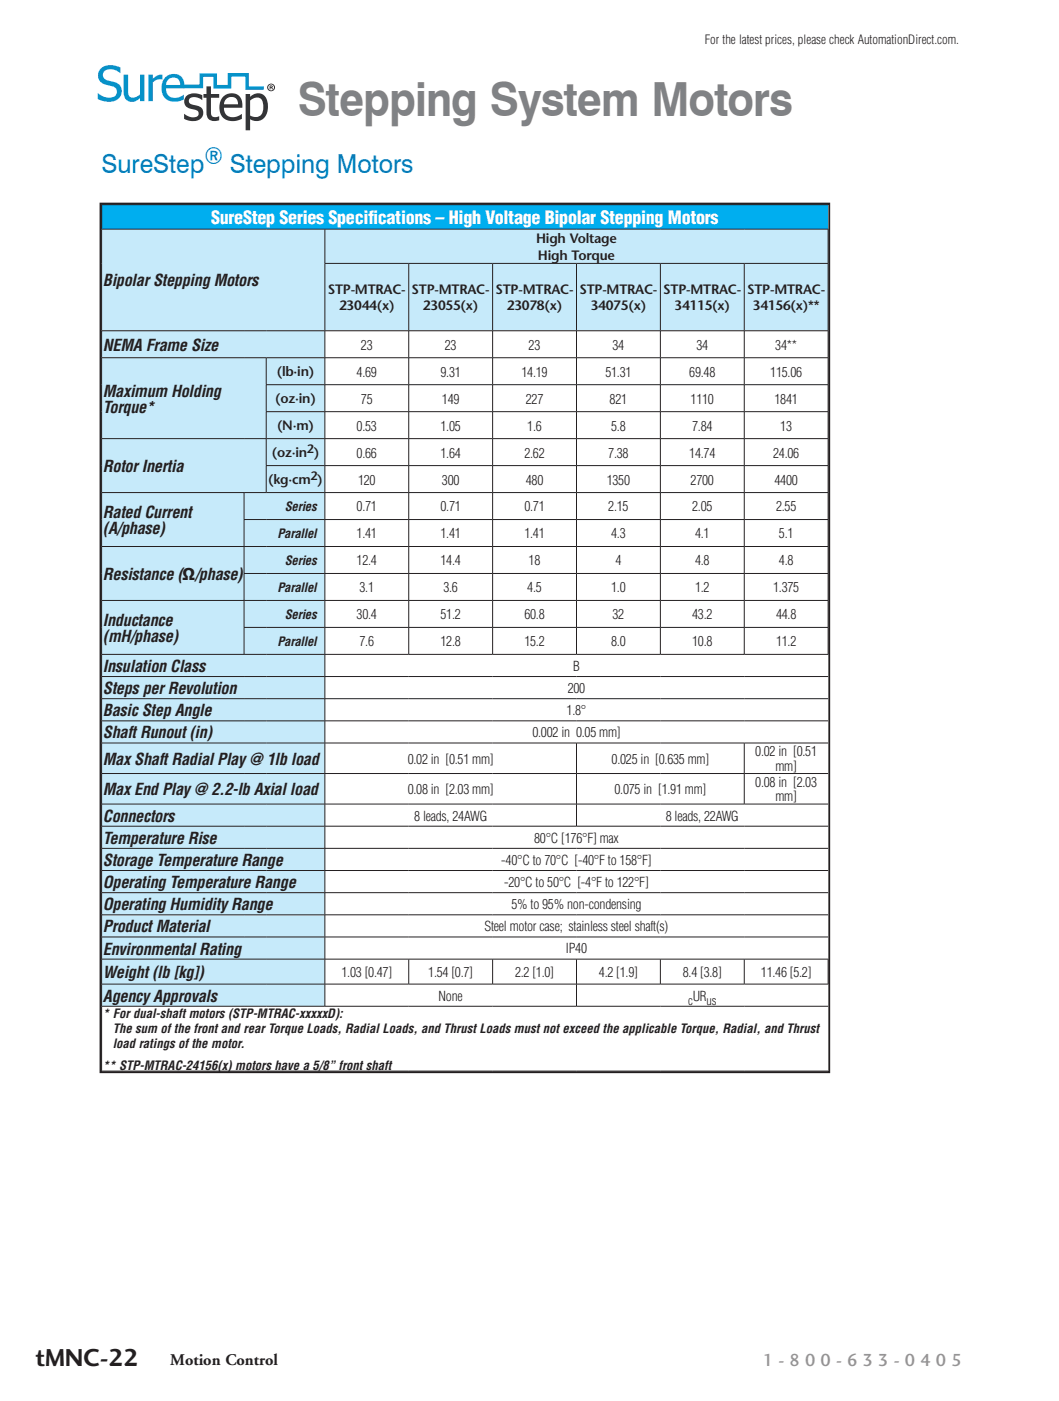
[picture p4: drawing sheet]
<svg xmlns="http://www.w3.org/2000/svg" width="206mm" height="273mm" viewBox="0 0 206 273" stroke-linecap="round" stroke-linejoin="round" font-family="sans-serif">
<path d="M35.8 16.8h3.4v-2.2h2.7v2.3h2.8v-2.3h3.5v2.6h3.2" fill="none" stroke="#1d8dcd" stroke-width=".7" stroke-linecap="butt"/>
<g fill="#1d8dcd">
<path d="M19.8 13.3a3.7 3.7 0 0 1 3.7-.2l-.1 1.1a2.41 2.41 0 0 0-3.2-.2 1.18 1.18 0 0 0 .1 1.3 1.18 1.18 0 0 0 1.1 .5 2.42 2.42 0 0 1 2.3 1.6 2.32 2.32 0 0 1-3.1 2.4l-1.5-.5v-1.1a3 3 0 0 0 3.3 .5 1.14 1.14 0 0 0 .3-1.3 1.14 1.14 0 0 0-1.2-.7l-.3-.1a1.94 1.94 0 0 1-1.9-1.1 1.94 1.94 0 0 1 .5-2.2z" fill-rule="evenodd"/>
<path d="M24.1 14.5h.9v3a1.14 1.14 0 0 0 .9 1.5l.7-.1 .7-.5v-3.9h.9v5.2h-.9v-.6a1.76 1.76 0 0 1-2.1 .7 1.76 1.76 0 0 1-1.1-1.9z" fill-rule="evenodd"/>
<path d="M28.9 14.5h.9v.8a2.04 2.04 0 0 1 1.9-.7v.9h-.2a1.95 1.95 0 0 0-1.7 .6v3.6h-.9z" fill-rule="evenodd"/>
<path d="M32.8 15.5l-.3 .5-.1 .6h2.7a1.33 1.33 0 0 0-.8-1.4 1.33 1.33 0 0 0-1.5 .3zM32.1 15.2a2.14 2.14 0 0 1 2.6-.7 2.14 2.14 0 0 1 1.2 2.3v.4h-3.5a1.85 1.85 0 0 0 .9 1.7 1.85 1.85 0 0 0 2-.1l.6-.4v1a3.3 3.3 0 0 1-4-.6 3.4 3.4 0 0 1 .2-3.6z" fill-rule="evenodd"/>
</g>
<g fill="#323436">
<path d="M36.4 18.6a3 3 0 0 1 3 0v.9a2.15 2.15 0 0 0-2.5-.3 .82 .82 0 0 0 .1 .9 .82 .82 0 0 0 .8 .4h.2a1.55 1.55 0 0 1 1.6 1.6 1.55 1.55 0 0 1-1.7 1.5l-1-.1-1-.3v-1a2.24 2.24 0 0 0 2.7 .3 .84 .84 0 0 0-.9-1.2h-.2a1.51 1.51 0 0 1-1.5-.9 1.51 1.51 0 0 1 .4-1.8z" fill-rule="evenodd"/>
<path d="M40.2 16.8h.9v1.5h1.6v.8h-1.6v2.4a1 1 0 0 0 .7 1.3l.9-.1v.7l-.2 .1a1.64 1.64 0 0 1-2.3-1.6v-2.8h-.6v-.8h.6z" fill-rule="evenodd"/>
<path d="M44.1 19.3l-.3 .5-.2 .5h2.8a1.33 1.33 0 0 0-.8-1.3 1.33 1.33 0 0 0-1.5 .3zM43.4 18.9a2.14 2.14 0 0 1 2.5-.6 2.14 2.14 0 0 1 1.3 2.2v.5h-3.6a1.85 1.85 0 0 0 1 1.7 1.85 1.85 0 0 0 2-.2l.5-.3v1a3.3 3.3 0 0 1-3.9-.6 3.4 3.4 0 0 1 .2-3.7z" fill-rule="evenodd"/>
<path d="M48.7 19.6v2.9a1.63 1.63 0 0 0 1.9 .1 1.63 1.63 0 0 0 .7-1.7 1.41 1.41 0 0 0-1.4-1.9zM47.9 18.3h.8v.6a1.96 1.96 0 0 1 2.3-.6 1.96 1.96 0 0 1 1.2 2 2.61 2.61 0 0 1-2.2 3.3l-.7-.1-.6-.3v2.2h-.8z" fill-rule="evenodd"/>
</g>
<path d="M52.7 16.8v.2h.2v-.2zM52.5 16.7l.6 .1a.4 .4 0 0 0 .1 .6h-.2l-.2-.3-.1 .3h-.2zM52.3 17a.58 .58 0 0 0 1.1 0 .58 .58 0 0 0-1.1 0zM52.1 17.1a.75 .75 0 0 1 1.5 0 .75 .75 0 0 1-1.5 0z" fill="#231f20"/>
<path d="M19.6 39.7h142v169.3h-142z" fill="#fff"/>
<path d="M19.8 39.9h141.6v4.8h-141.6z" fill="#00aeef"/>
<path d="M19.8 44.7h43.5v19.8h-43.5zM63.3 44.7h98.1v6.6h-98.1zM63.3 51.3h16.4v13.2h-16.4zM79.7 51.3h16.3v13.2h-16.3zM96 51.3h16.3v13.2h-16.3zM112.3 51.3h16.4v13.2h-16.4zM128.7 51.3h16.3v13.2h-16.3zM145 51.3h16.4v13.2h-16.4zM19.8 64.5h43.5v5.2h-43.5zM19.8 69.7h32.1v15.8h-32.1zM51.9 69.7h11.4v5.3h-11.4zM51.9 75h11.4v5.2h-11.4zM51.9 80.2h11.4v5.3h-11.4zM19.8 85.5h32.1v10.5h-32.1zM51.9 85.5h11.4v5.2h-11.4zM51.9 90.7h11.4v5.3h-11.4zM19.8 96h27.8v10.5h-27.8zM47.6 96h15.7v5.3h-15.7zM47.6 101.3h15.7v5.2h-15.7zM19.8 106.5h27.8v10.5h-27.8zM47.6 106.5h15.7v5.3h-15.7zM47.6 111.8h15.7v5.2h-15.7zM19.8 117h27.8v10.5h-27.8zM47.6 117h15.7v5.3h-15.7zM47.6 122.3h15.7v5.2h-15.7zM19.8 127.5h43.5v4.4h-43.5zM19.8 131.9h43.5v4.3h-43.5zM19.8 136.2h43.5v4.3h-43.5zM19.8 140.5h43.5v4.3h-43.5zM19.8 144.8h43.5v6h-43.5zM19.8 150.8h43.5v5.9h-43.5zM19.8 156.7h43.5v4.3h-43.5zM19.8 161h43.5v4.3h-43.5zM19.8 165.3h43.5v4.4h-43.5zM19.8 169.7h43.5v4.3h-43.5zM19.8 174h43.5v4.3h-43.5zM19.8 178.3h43.5v4.3h-43.5zM19.8 182.6h43.5v4.3h-43.5zM19.8 186.9h43.5v4.9h-43.5zM19.8 191.8h43.5v4.3h-43.5z" fill="#c6eafa"/>
<g fill="#fff">
<path d="M63.3 64.5h16.4v5.2h-16.4zM79.7 64.5h16.3v5.2h-16.3zM96 64.5h16.3v5.2h-16.3zM112.3 64.5h16.4v5.2h-16.4zM128.7 64.5h16.3v5.2h-16.3zM145 64.5h16.4v5.2h-16.4zM63.3 69.7h16.4v5.3h-16.4zM79.7 69.7h16.3v5.3h-16.3zM96 69.7h16.3v5.3h-16.3zM112.3 69.7h16.4v5.3h-16.4zM128.7 69.7h16.3v5.3h-16.3zM145 69.7h16.4v5.3h-16.4zM63.3 75h16.4v5.2h-16.4zM79.7 75h16.3v5.2h-16.3zM96 75h16.3v5.2h-16.3zM112.3 75h16.4v5.2h-16.4zM128.7 75h16.3v5.2h-16.3zM145 75h16.4v5.2h-16.4zM63.3 80.2h16.4v5.3h-16.4zM79.7 80.2h16.3v5.3h-16.3zM96 80.2h16.3v5.3h-16.3zM112.3 80.2h16.4v5.3h-16.4zM128.7 80.2h16.3v5.3h-16.3zM145 80.2h16.4v5.3h-16.4zM63.3 85.5h16.4v5.2h-16.4zM79.7 85.5h16.3v5.2h-16.3zM96 85.5h16.3v5.2h-16.3zM112.3 85.5h16.4v5.2h-16.4zM128.7 85.5h16.3v5.2h-16.3zM145 85.5h16.4v5.2h-16.4zM63.3 90.7h16.4v5.3h-16.4zM79.7 90.7h16.3v5.3h-16.3zM96 90.7h16.3v5.3h-16.3zM112.3 90.7h16.4v5.3h-16.4zM128.7 90.7h16.3v5.3h-16.3zM145 90.7h16.4v5.3h-16.4zM63.3 96h16.4v5.3h-16.4zM79.7 96h16.3v5.3h-16.3zM96 96h16.3v5.3h-16.3zM112.3 96h16.4v5.3h-16.4zM128.7 96h16.3v5.3h-16.3zM145 96h16.4v5.3h-16.4zM63.3 101.3h16.4v5.2h-16.4zM79.7 101.3h16.3v5.2h-16.3zM96 101.3h16.3v5.2h-16.3zM112.3 101.3h16.4v5.2h-16.4zM128.7 101.3h16.3v5.2h-16.3zM145 101.3h16.4v5.2h-16.4zM63.3 106.5h16.4v5.3h-16.4zM79.7 106.5h16.3v5.3h-16.3zM96 106.5h16.3v5.3h-16.3zM112.3 106.5h16.4v5.3h-16.4zM128.7 106.5h16.3v5.3h-16.3zM145 106.5h16.4v5.3h-16.4zM63.3 111.8h16.4v5.2h-16.4zM79.7 111.8h16.3v5.2h-16.3zM96 111.8h16.3v5.2h-16.3zM112.3 111.8h16.4v5.2h-16.4zM128.7 111.8h16.3v5.2h-16.3zM145 111.8h16.4v5.2h-16.4zM63.3 117h16.4v5.3h-16.4zM79.7 117h16.3v5.3h-16.3zM96 117h16.3v5.3h-16.3zM112.3 117h16.4v5.3h-16.4zM128.7 117h16.3v5.3h-16.3zM145 117h16.4v5.3h-16.4zM63.3 122.3h16.4v5.2h-16.4zM79.7 122.3h16.3v5.2h-16.3zM96 122.3h16.3v5.2h-16.3zM112.3 122.3h16.4v5.2h-16.4zM128.7 122.3h16.3v5.2h-16.3zM145 122.3h16.4v5.2h-16.4zM63.3 127.5h98.1v4.4h-98.1zM63.3 131.9h98.1v4.3h-98.1zM63.3 136.2h98.1v4.3h-98.1zM63.3 140.5h98.1v4.3h-98.1zM63.3 144.8h49v6h-49zM112.3 144.8h32.7v6h-32.7zM145 144.8h16.4v6h-16.4zM63.3 161h98.1v4.3h-98.1zM63.3 165.3h98.1v4.4h-98.1zM63.3 169.7h98.1v4.3h-98.1zM63.3 174h98.1v4.3h-98.1zM63.3 178.3h98.1v4.3h-98.1zM63.3 182.6h98.1v4.3h-98.1zM63.3 186.9h16.4v4.9h-16.4zM79.7 186.9h16.3v4.9h-16.3zM96 186.9h16.3v4.9h-16.3zM112.3 186.9h16.4v4.9h-16.4zM128.7 186.9h16.3v4.9h-16.3zM145 186.9h16.4v4.9h-16.4zM63.3 191.8h49v4.3h-49zM112.3 191.8h49.1v4.3h-49.1zM19.8 196.1h141.6v12.7h-141.6z"/>
<path d="M63.3 150.8h49v5.9h-49zM112.3 150.8h32.7v5.9h-32.7zM145 150.8h16.4v5.9h-16.4zM63.3 156.7h49v4.3h-49zM112.3 156.7h49.1v4.3h-49.1z"/>
</g>
<g fill="none" stroke="#231f20" stroke-width=".19">
<path d="M19.8 39.9h141.6M19.8 39.9v4.7M19.8 44.7h141.6M19.8 44.7v19.7M63.3 51.3h98.1M63.3 44.7v6.6M63.3 51.4v13M79.7 51.4v13M96 51.4v13M112.3 51.4v13M128.7 51.4v13M145 51.4v13"/>
<path d="M161.4 44.7v6.6M161.4 51.4v13M19.8 64.5h141.6M19.8 69.7h141.6M19.8 64.5v5.2M19.8 69.8v15.6M51.8 75h109.6M51.9 69.8v5.1M51.9 75v5.2M63.3 64.5v5.2M63.3 69.8v5.1M63.3 75v5.2"/>
<path d="M79.7 64.5v5.2M79.7 69.8v5.1M79.7 75v5.2M96 64.5v5.2M96 69.8v5.1M96 75v5.2M112.3 64.5v5.2M112.3 69.8v5.1M112.3 75v5.2M128.7 64.5v5.2M128.7 69.8v5.1M128.7 75v5.2"/>
<path d="M145 64.5v5.2M145 69.8v5.1M145 75v5.2M161.4 64.5v5.2M161.4 69.8v5.1M161.4 75v5.2M19.8 85.5h141.6M19.8 85.5v10.5M19.8 96v10.5M47.6 96v5.2M51.8 80.2h109.6M51.8 90.7h109.6"/>
<path d="M51.9 80.3v5.1M51.9 85.5v5.2M51.9 90.8v5.2M63.3 80.3v5.1M63.3 85.5v5.2M63.3 90.8v5.2M63.3 96v5.2M79.7 80.3v5.1M79.7 85.5v5.2M79.7 90.8v5.2M79.7 96v5.2M96 80.3v5.1"/>
<path d="M96 85.5v5.2M96 90.8v5.2M96 96v5.2M112.3 80.3v5.1M112.3 85.5v5.2M112.3 90.8v5.2M112.3 96v5.2M128.7 80.3v5.1M128.7 85.5v5.2M128.7 90.8v5.2M128.7 96v5.2M145 80.3v5.1"/>
<path d="M145 85.5v5.2M145 90.8v5.2M145 96v5.2M161.4 80.3v5.1M161.4 85.5v5.2M161.4 90.8v5.2h-141.6M161.4 96v5.2M19.8 106.5h141.6M19.8 117h141.6M19.8 106.6v10.4M19.8 117.1v10.4M47.5 101.3h113.9"/>
<path d="M47.5 111.8h113.9M47.6 101.3v5.2M47.6 106.6v5.1M47.6 111.8v5.2M47.6 117.1v5.1M63.3 101.3v5.2M63.3 106.6v5.1M63.3 111.8v5.2M63.3 117.1v5.1M79.7 101.3v5.2M79.7 106.6v5.1M79.7 111.8v5.2"/>
<path d="M79.7 117.1v5.1M96 101.3v5.2M96 106.6v5.1M96 111.8v5.2M96 117.1v5.1M112.3 101.3v5.2M112.3 106.6v5.1M112.3 111.8v5.2M112.3 117.1v5.1M128.7 101.3v5.2M128.7 106.6v5.1M128.7 111.8v5.2"/>
<path d="M128.7 117.1v5.1M145 101.3v5.2M145 106.6v5.1M145 111.8v5.2M145 117.1v5.1M161.4 101.3v5.2M161.4 106.6v5.1M161.4 111.8v5.2M161.4 117.1v5.1M19.8 127.5h141.6M19.8 131.9h141.6M19.8 136.2h141.6"/>
<path d="M19.8 127.6v4.2M19.8 131.9v4.2M19.8 136.2v4.2M47.5 122.3h113.9M47.6 122.3v5.2M63.3 122.3v5.2M63.3 127.6v4.2M63.3 131.9v4.2M63.3 136.2v4.2M79.7 122.3v5.2M96 122.3v5.2M112.3 122.3v5.2"/>
<path d="M128.7 122.3v5.2M145 122.3v5.2M161.4 122.3v5.2M19.8 140.5h141.6M19.8 144.8h141.6M19.8 150.8h141.6M19.8 156.7h141.6M19.8 140.5v4.3M19.8 144.9v5.8M19.8 150.8v5.9M19.8 156.8v4.2M63.3 140.5v4.3"/>
<path d="M63.3 144.9v5.8M63.3 150.8v5.9M63.3 156.8v4.2M112.3 144.9v5.8M112.3 150.8v5.9M112.3 156.8v4.2M145 144.9v5.8M145 150.8v5.9M19.8 161h141.6M19.8 165.3h141.6M19.8 169.7h141.6M19.8 174h141.6"/>
<path d="M19.8 178.3h141.6M19.8 161.1v4.2M19.8 165.4v4.2M19.8 169.7v4.2M19.8 174v4.3M19.8 178.3v4.3M63.3 161.1v4.2M63.3 165.4v4.2M63.3 169.7v4.2M63.3 174v4.3M63.3 178.3v4.3M19.8 182.6h141.6"/>
<path d="M19.8 186.9h141.6M19.8 191.8h141.6M19.8 196.1h141.6M19.8 182.7v4.2M19.8 187v4.8M19.8 191.8v4.3M19.8 196.2v12.5M63.3 182.7v4.2M63.3 187v4.8M63.3 191.8v4.3M79.7 187v4.8M96 187v4.8"/>
<path d="M112.3 187v4.8M112.3 191.8v4.3M128.7 187v4.8M145 187v4.8M161.4 187v4.8M19.8 208.8h141.6"/>
</g>
<path d="M19.6 39.7h142v169.3h-142z" fill="none" stroke="#231f20" stroke-width=".35"/>
<text font-size="9.2" fill="#808285" x="58" y="22.5">Stepping System Motors</text>
<g font-size="5.1" fill="#007bc3">
<text x="19.8" y="33.7">SureStep</text>
<text x="44.8" y="33.7">Stepping Motors</text>
</g>
<text font-size="4.9" fill="#231f20" x="7" y="266.2">tMNC-22</text>
<text font-size="4.6" fill="#007bc3" x="39.8" y="32">®</text>
<g font-size="3.5" fill="#fff">
<text x="41.1" y="43.7">SureStep Series Specif</text>
<text x="71.7" y="43.7">ications – High Voltage Bipolar Stepping Motors</text>
</g>
<text font-size="3.5" fill="#939598" x="148.6" y="266.2">1 - 8 0 0 - 6 3 3 - 0 4 0 5</text>
<g font-size="3.2" fill="#231f20">
<text x="20.1" y="55.8">Bipolar Stepping Motors</text>
<text x="20.1" y="68.4">NEMA Frame Size</text>
<text x="20.1" y="77.3">Maximum Holding</text>
<text x="20.1" y="80.5">Torque*</text>
<text x="20.1" y="92">Rotor Inertia</text>
<text x="20.1" y="100.9">Rated Current</text>
<text x="20.1" y="104.1">(A/phase)</text>
<text x="20.1" y="113">Resistance (Ω/phase)</text>
<text x="20.1" y="122">Inductance</text>
<text x="20.1" y="125.1">(mH/phase)</text>
<text x="20.1" y="131">Insulation Class</text>
<text x="20.1" y="135.3">Steps per Revolution</text>
<text x="20.1" y="139.6">Basic Step Angle</text>
<text x="20.1" y="143.9">Shaft Runout (in)</text>
<text x="20.1" y="149.1">Max Shaft Radial Play @ 1lb load</text>
<text x="20.1" y="155">Max End Play @ 2.2-lb Axial load</text>
<text x="20.1" y="160.1">Connectors</text>
<text x="20.1" y="164.5">Temperature Rise</text>
<text x="20.1" y="168.8">Storage Temperature Range</text>
<text x="20.1" y="173.1">Operating Temperature Range</text>
<text x="20.1" y="177.4">Operating Humidity Range</text>
<text x="20.1" y="181.7">Product Material</text>
<text x="20.1" y="186">Environmental Rating</text>
<text x="20.1" y="190.6">Weight (lb [kg])</text>
<text x="20.1" y="195.2">Agency Approvals</text>
<text x="33.2" y="266">Motion Control</text>
</g>
<g font-size="2.6" fill="#231f20">
<text x="104.5" y="47.4">High Voltage</text>
<text x="104.8" y="50.6">High Torque</text>
<text x="63.9" y="57.3">STP-MTRAC-</text>
<text x="80.2" y="57.3">STP-MTRAC-</text>
<text x="96.6" y="57.3">STP-MTRAC-</text>
<text x="112.9" y="57.3">STP-MTRAC-</text>
<text x="129.3" y="57.3">STP-MTRAC-</text>
<text x="145.6" y="57.3">STP-MTRAC-</text>
<text x="66.1" y="60.5">23044(x)</text>
<text x="82.4" y="60.5">23055(x)</text>
<text x="98.8" y="60.5">23078(x)</text>
<text x="115.1" y="60.5">34075(x)</text>
<text x="131.5" y="60.5">34115(x)</text>
<text x="146.7" y="60.5">34156(x)**</text>
<text x="70.3" y="68.1">23</text>
<text x="86.7" y="68.1">23</text>
<text x="103" y="68.1">23</text>
<text x="119.4" y="68.1">34</text>
<text x="135.7" y="68.1">34</text>
<text x="151.1" y="68.1">34**</text>
<text x="53.9" y="73.3">(lb·in)</text>
<text x="69.5" y="73.4">4.69</text>
<text x="85.8" y="73.4">9.31</text>
<text x="101.6" y="73.4">14.19</text>
<text x="118" y="73.4">51.31</text>
<text x="134.3" y="73.4">69.48</text>
<text x="150.1" y="73.4">115.06</text>
<text x="53.6" y="78.6">(oz·in)</text>
<text x="54" y="83.9">(N·m)</text>
<text x="69.5" y="83.9">0.53</text>
<text x="70.3" y="78.7">75</text>
<text x="85.8" y="83.9">1.05</text>
<text x="86.1" y="78.7">149</text>
<text x="102.5" y="78.7">227</text>
<text x="102.8" y="83.9">1.6</text>
<text x="118.8" y="78.7">821</text>
<text x="119.1" y="83.9">5.8</text>
<text x="134.6" y="78.7">1110</text>
<text x="134.9" y="83.9">7.84</text>
<text x="150.9" y="78.7">1841</text>
<text x="152.1" y="83.9">13</text>
<text x="53" y="89.1">(oz·in )</text>
<text x="69.5" y="89.2">0.66</text>
<text x="85.8" y="89.2">1.64</text>
<text x="102.2" y="89.2">2.62</text>
<text x="118.5" y="89.2">7.38</text>
<text x="134.3" y="89.2">14.74</text>
<text x="150.7" y="89.2">24.06</text>
<text x="52.3" y="94.4">(kg·cm )</text>
<text x="69.8" y="94.4">120</text>
<text x="86.1" y="94.4">300</text>
<text x="102.5" y="94.4">480</text>
<text x="118.2" y="94.4">1350</text>
<text x="134.6" y="94.4">2700</text>
<text x="150.9" y="94.4">4400</text>
<text x="69.5" y="99.7">0.71</text>
<text x="85.8" y="99.7">0.71</text>
<text x="102.2" y="99.7">0.71</text>
<text x="118.5" y="99.7">2.15</text>
<text x="134.9" y="99.7">2.05</text>
<text x="151.2" y="99.7">2.55</text>
<text x="69.5" y="104.9">1.41</text>
<text x="85.8" y="104.9">1.41</text>
<text x="102.2" y="104.9">1.41</text>
<text x="119.1" y="104.9">4.3</text>
<text x="135.4" y="104.9">4.1</text>
<text x="151.8" y="104.9">5.1</text>
<text x="69.5" y="110.2">12.4</text>
<text x="85.8" y="110.2">14.4</text>
<text x="103" y="110.2">18</text>
<text x="119.9" y="110.2">4</text>
<text x="135.4" y="110.2">4.8</text>
<text x="151.8" y="110.2">4.8</text>
<text x="70.1" y="115.5">3.1</text>
<text x="86.4" y="115.5">3.6</text>
<text x="102.8" y="115.5">4.5</text>
<text x="119.1" y="115.5">1.0</text>
<text x="135.4" y="115.5">1.2</text>
<text x="150.7" y="115.5">1.375</text>
<text x="69.5" y="120.7">30.4</text>
<text x="70.1" y="126">7.6</text>
<text x="85.8" y="120.7">51.2</text>
<text x="85.8" y="126">12.8</text>
<text x="102.2" y="120.7">60.8</text>
<text x="102.2" y="126">15.2</text>
<text x="119.1" y="126">8.0</text>
<text x="119.4" y="120.7">32</text>
<text x="134.9" y="120.7">43.2</text>
<text x="134.9" y="126">10.8</text>
<text x="151.2" y="120.7">44.8</text>
<text x="151.2" y="126">11.2</text>
<text x="111.7" y="130.8">B</text>
<text x="110.6" y="135.1">200</text>
<text x="103.7" y="143.7">0.002 in 0.05 mm]</text>
<text x="110.4" y="139.4">1.8°</text>
<text x="79.4" y="148.8">0.02 in [0.51 mm]</text>
<text x="119.2" y="148.8">0.025 in [0.635 mm]</text>
<text x="147.2" y="147.4">0.02 in [0.51</text>
<text x="79.4" y="154.8">0.08 in [2.03 mm]</text>
<text x="119.7" y="154.8">0.075 in [1.91 mm]</text>
<text x="147.2" y="153.4">0.08 in [2.03</text>
<text x="151.1" y="150.2">mm]</text>
<text x="80.7" y="159.9">8 leads, 24AWG</text>
<text x="129.7" y="159.9">8 leads, 22AWG</text>
<text x="151.1" y="156.2">mm]</text>
<text x="104.1" y="164.2">80°C [176°F] max</text>
<text x="97.7" y="168.6">-40°C to 70°C [-40°F to 158°F]</text>
<text x="98.3" y="172.9">-20°C to 50°C [-4°F to 122°F]</text>
<text x="99.7" y="177.2">5% to 95% non-condensing</text>
<text x="94.4" y="181.5">Steel motor case; stainless steel shaft(s)</text>
<text x="110.3" y="185.8">IP40</text>
<text x="66.6" y="190.4">1.03 [0.47]</text>
<text x="83.5" y="190.4">1.54 [0.7]</text>
<text x="100.4" y="190.4">2.2 [1.0]</text>
<text x="116.7" y="190.4">4.2 [1.9]</text>
<text x="133.1" y="190.4">8.4 [3.8]</text>
<text x="148.3" y="190.4">11.46 [5.2]</text>
<text x="85.5" y="195">None</text>
<text x="135" y="195">UR</text>
</g>
<g font-size="2.5" fill="#231f20">
<text x="137.3" y="8.7">For the latest prices, please check AutomationDirect.com.</text>
<text x="55.5" y="99.6">Series</text>
<text x="54.1" y="104.9">Parallel</text>
<text x="55.5" y="110.1">Series</text>
<text x="54.1" y="115.4">Parallel</text>
<text x="54.1" y="125.9">Parallel</text>
<text x="55.5" y="120.6">Series</text>
<text x="20.1" y="198.3">* For dual-shaft motors (STP-MTRAC-xxxxxD):</text>
<text x="22" y="201.3">The sum of the front and rear Torque Loads, Radial Loads, and Thrust Loads must not exceed the applicable Torque, Radial, and Thrust</text>
<text x="20.1" y="208.5">** STP-MTRAC-24156(x) motors have a 5/8” front shaft</text>
<text x="22" y="204.3">load ratings of the motor.</text>
</g>
<g font-size="2.4" fill="#231f20">
<text x="59.8" y="88.2">2</text>
<text x="60.5" y="93.5">2</text>
<text x="134.1" y="195.9">c</text>
<text x="137.7" y="195.9">us</text>
</g>
</svg>
